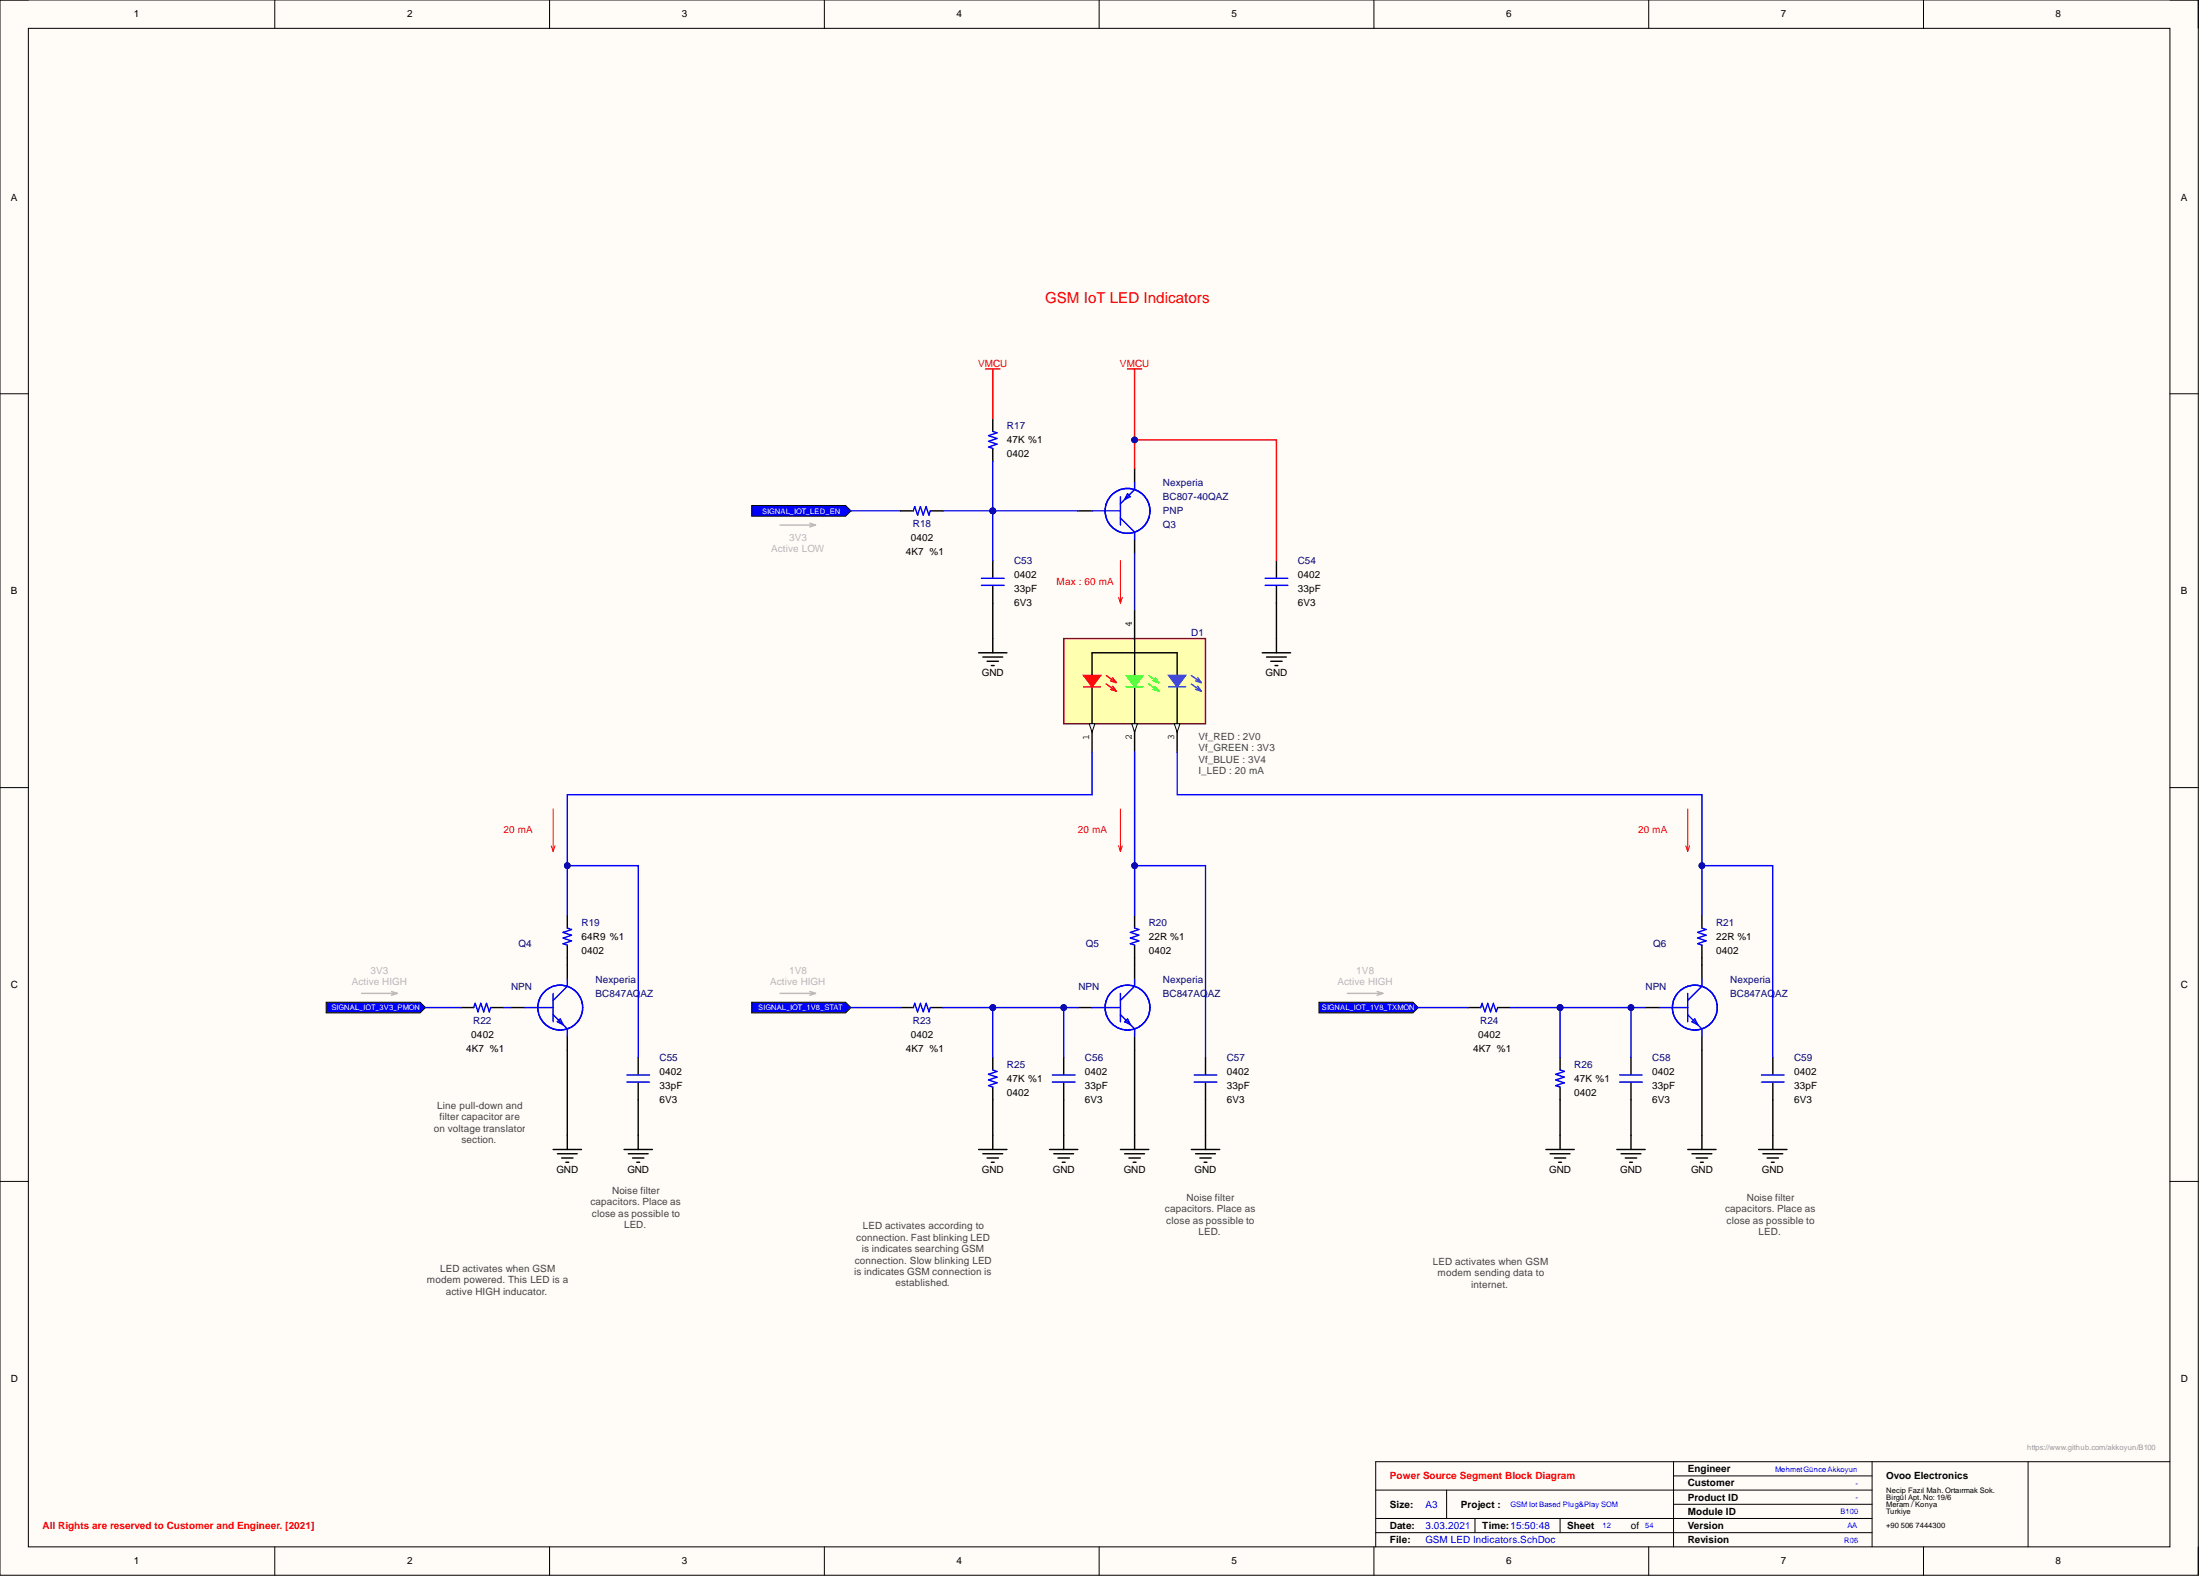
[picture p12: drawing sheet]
<svg xmlns="http://www.w3.org/2000/svg" width="393mm" height="282mm" viewBox="0 0 393 282" stroke-linecap="round" stroke-linejoin="round" font-family="sans-serif">
<path d="M0 0h393v281.6h-393z" fill-rule="evenodd" fill="#fffcf8"/>
<path d="M0 0h393v281.6h-393z" fill="none" stroke="#000" stroke-width=".18"/>
<path d="M5.1 5.1h382.9v271.4h-382.9z" fill-rule="evenodd" fill="#fffcf8"/>
<g fill="none" stroke="#000" stroke-width=".18">
<path d="M0 0h5.1M49.1 0v5.1M98.3 0v5.1M147.4 0v5.1M196.5 0v5.1M245.7 0v5.1M294.8 0v5.1M343.9 0v5.1M388 0h5v5.1M5.1 5.1h382.9v271.4h-382.9zM0 70.4h5.1M388 70.4h5"/>
<path d="M0 140.8h5.1M388 140.8h5M0 211.2h5.1M388 211.2h5M49.1 276.5v5.1M98.3 276.5v5.1M147.4 276.5v5.1M196.5 276.5v5.1M245.7 276.5v5.1M246 266.3h88.7M246 271.4h88.7M246 273.9h88.7"/>
<path d="M258.6 266.3v5.1M263.7 271.4v2.5M278.9 271.4v2.5M294.8 276.5v5.1M299.2 263.8h35.5M299.2 268.9h35.5M299.2 261.3v15.2M334.7 261.3v15.2M343.9 276.5v5.1M362.6 261.3v15.2M388 261.3h-142v15.2M393 276.5v5.1"/>
</g>
<path d="M58.3 179.1h16.8l1 1-1 .9h-16.8z" fill-rule="evenodd" fill="#00f"/>
<path d="M58.3 179.1h16.8l1 1-1 .9h-16.8z" fill="none" stroke="#000" stroke-width=".18"/>
<path d="M64.7 177.6h6.3M70 177.2l1 .4M71 177.6l-1 .3M139.5 177.6h6.3M144.8 177.2l1 .4M145.8 177.6l-1 .3" fill="none" stroke="#b7b7b7" stroke-width=".25"/>
<path d="M134.4 179.1h16.8l.9 1-.9 .9h-16.8z" fill-rule="evenodd" fill="#00f"/>
<path d="M134.4 179.1h16.8l.9 1-.9 .9h-16.8z" fill="none" stroke="#000" stroke-width=".18"/>
<path d="M240.9 177.6h6.3M246.2 177.2l1 .4M247.2 177.6l-1 .3" fill="none" stroke="#b7b7b7" stroke-width=".25"/>
<path d="M235.8 179.1h16.8l1 1-1 .9h-16.8z" fill-rule="evenodd" fill="#00f"/>
<path d="M235.8 179.1h16.8l1 1-1 .9h-16.8z" fill="none" stroke="#000" stroke-width=".18"/>
<g fill="none" stroke="#000" stroke-width=".25">
<path d="M101.4 172.5v2.5M202.9 172.5v2.5M304.3 172.5v2.5M91.3 180.1h2.5M101.4 185.2v2.5M177.5 189v2.3M177.5 194.3v2.3M190.2 189v3M190.2 193.5v3.1M192.7 180.1h2.6M202.9 185.2v2.5M278.9 189v2.3"/>
<path d="M278.9 194.3v2.3M291.6 189v3M291.6 193.5v3.1M294.1 180.1h2.6M304.3 185.2v2.5M98.9 205.5h5.1M99.7 206.2h3.5M100.4 207h2M101.2 207.7h.5M101.4 202.9v2.6M175 205.5h5M175.7 206.2h3.6"/>
<path d="M176.5 207h2M177.2 207.7h.6M177.5 202.9v2.6M187.6 205.5h5.1M188.4 206.2h3.6M189.2 207h2M189.9 207.7h.5M190.2 202.9v2.6M200.3 205.5h5.1M201.1 206.2h3.5M201.8 207h2.1M202.6 207.7h.5"/>
<path d="M202.9 202.9v2.6M276.4 205.5h5.1M277.2 206.2h3.5M277.9 207h2M278.7 207.7h.5M278.9 202.9v2.6M289.1 205.5h5M289.8 206.2h3.6M290.6 207h2M291.4 207.7h.5M291.6 202.9v2.6M301.8 205.5h5"/>
<path d="M302.5 206.2h3.6M303.3 207h2M304 207.7h.5M304.3 202.9v2.6"/>
</g>
<g fill="none" stroke="#00f" stroke-width=".25">
<path d="M98.9 177.6v5M101.4 175v1.3l-2.5 2.5M200.3 177.6v5M202.9 175v1.3l-2.6 2.5M301.8 177.6v5M304.3 175v1.3l-2.5 2.5M93.8 180.1h5.1M98.9 181.4l2.5 2.5v1.3M100.2 182.1l.5 1-1-.5zM177.5 191.3l.8 .2-1.6 .5 1.6 .5-1.6 .5 1.6 .5-1.6 .5 .8 .3M188.2 193.4h4M188.2 192.1h4"/>
<path d="M195.3 180.1h5M200.3 181.4l2.6 2.5v1.3M201.6 182.1l.5 1-1-.5zM278.9 191.3l.8 .2-1.5 .5 1.5 .5-1.5 .5 1.5 .5-1.5 .5 .7 .3M289.6 193.4h4M289.6 192.1h4M296.7 180.1h5.1M301.8 181.4l2.5 2.5v1.3M303 182.1l.5 1-1-.5z"/>
<circle cx="100.2" cy="180.1" r="4"/>
<circle cx="201.6" cy="180.1" r="4"/>
<circle cx="303" cy="180.1" r="4"/>
</g>
<path d="M190.2 114.1h25.3v15.3h-25.3z" fill-rule="evenodd" fill="#ffffb0"/>
<path d="M190.2 114.1h25.3v15.3h-25.3z" fill="none" stroke="#800000" stroke-width=".25"/>
<path d="M202.9 114.1v20.3M195.3 129.4v-12.7h15.2v12.7" fill="none" stroke="#000" stroke-width=".25"/>
<path d="M202.4 129.4h1l-.5 1.5z" fill="#f8fcff"/>
<path d="M202.4 129.4h1l-.5 1.5z" fill="none" stroke="#000" stroke-width=".18"/>
<path d="M202.9 109.1v5" fill="none" stroke="#000" stroke-width=".25"/>
<path d="M201.3 122.8h3.1" fill="none" stroke="#0f0" stroke-width=".25"/>
<path d="M201.3 120.7h3.1l-1.5 2.1z" fill="#0f0"/>
<path d="M201.3 120.7h3.1l-1.5 2.1zM205.4 120.7l1.8 1.3M205.4 122.3l1.8 1.2M206.2 121.7l1 .3M206.2 123.2l1 .3M206.5 121.1l.7 .9M206.5 122.7l.7 .8" fill="none" stroke="#0f0" stroke-width=".25"/>
<path d="M195.3 129.4v5" fill="none" stroke="#000" stroke-width=".25"/>
<path d="M194.7 129.4h1.1l-.5 1.5z" fill="#f8fcff"/>
<path d="M194.7 129.4h1.1l-.5 1.5z" fill="none" stroke="#000" stroke-width=".18"/>
<path d="M193.7 122.8h3.1" fill="none" stroke="#f00" stroke-width=".25"/>
<path d="M193.7 120.7h3.1l-1.5 2.1z" fill="#f00"/>
<path d="M193.7 120.7h3.1l-1.5 2.1zM197.8 120.7l1.8 1.3M197.8 122.3l1.8 1.2M198.5 121.7l1.1 .3M198.5 123.2l1.1 .3M198.9 121.1l.7 .9M198.9 122.7l.7 .8" fill="none" stroke="#f00" stroke-width=".25"/>
<path d="M210.5 129.4v5" fill="none" stroke="#000" stroke-width=".25"/>
<path d="M210 129.4h1l-.5 1.5z" fill="#f8fcff"/>
<path d="M210 129.4h1l-.5 1.5z" fill="none" stroke="#000" stroke-width=".18"/>
<path d="M208.9 122.8h3.1" fill="none" stroke="#15c" stroke-width=".25"/>
<path d="M208.9 120.7h3.1l-1.5 2.1z" fill="#15c"/>
<path d="M208.9 120.7h3.1l-1.5 2.1zM213 120.7l1.8 1.3M213 122.3l1.8 1.2M213.8 121.7l1 .3M213.8 123.2l1 .3M214.2 121.1l.6 .9M214.2 122.7l.6 .8" fill="none" stroke="#15c" stroke-width=".25"/>
<path d="M201.6 65.9h2.5M202.9 65.9v2.6" fill="none" stroke="#f00" stroke-width=".25"/>
<g fill="none" stroke="#000" stroke-width=".25">
<path d="M114.1 189v3M114.1 193.5v3.1M215.5 189v3M215.5 193.5v3.1M317 189v3M317 193.5v3.1M111.6 205.5h5M112.3 206.2h3.6M113.1 207h2M113.9 207.7h.5M114.1 202.9v2.6M213 205.5h5.1"/>
<path d="M213.8 206.2h3.5M214.5 207h2.1M215.3 207.7h.5M215.5 202.9v2.6M314.4 205.5h5.1M315.2 206.2h3.5M316 207h2M316.7 207.7h.5M317 202.9v2.6"/>
</g>
<path d="M112.1 193.4h4M112.1 192.1h4M213.5 193.4h4.1M213.5 192.1h4.1M314.9 193.4h4.1M314.9 192.1h4.1" fill="none" stroke="#00f" stroke-width=".25"/>
<path d="M139.5 93.8h6.3M144.8 93.5l1 .3M145.8 93.8l-1 .4" fill="none" stroke="#b7b7b7" stroke-width=".25"/>
<path d="M134.4 90.4h16.8l.9 .9-.9 1h-16.8z" fill-rule="evenodd" fill="#00f"/>
<path d="M134.4 90.4h16.8l.9 .9-.9 1h-16.8z" fill="none" stroke="#000" stroke-width=".18"/>
<g fill="none" stroke="#000" stroke-width=".25">
<path d="M177.5 74.8v2.3M177.5 80.1v2.3M192.7 91.3h2.6M202.9 83.7v2.5M202.9 96.4v2.5M175 116.7h5M175.7 117.4h3.6M176.5 118.2h2M177.2 119h.6M177.5 100.2v3M177.5 104.8v3M177.5 114.1v2.6"/>
<path d="M225.7 116.7h5.1M226.4 117.4h3.6M227.2 118.2h2M228 119h.5M228.2 100.2v3M228.2 104.8v3M228.2 114.1v2.6M101.4 163.6v2.3M101.4 168.9v2.3M202.9 163.6v2.3M202.9 168.9v2.3M304.3 163.6v2.3"/>
<path d="M304.3 168.9v3.6M82.4 180.1h2.3M87.7 180.1h2.3M161 180.1h2.3M166.3 180.1h2.3M262.5 180.1h2.2M267.8 180.1h2.3"/>
</g>
<g fill="none" stroke="#00f" stroke-width=".25">
<path d="M177.5 77.1l.8 .3-1.6 .5 1.6 .5-1.6 .5 1.6 .5-1.6 .5 .8 .2M195.3 91.3h5M200.3 88.8v5M200.3 92.6l2.6 2.5v1.3M201.6 88.3l.5 .5-1 .5zM202.9 86.2v1.3l-2.6 2.5M175.5 104.6h4M175.5 103.4h4M226.2 104.6h4M226.2 103.4h4M101.4 154.7h12.7v34.3M101.4 165.9l.8 .2-1.5 .5 1.5 .6-1.5 .5 1.5 .5-1.5 .5 .7 .2"/>
<path d="M202.9 165.9l.7 .2-1.5 .5 1.5 .6-1.5 .5 1.5 .5-1.5 .5 .8 .2M304.3 165.9l.8 .2-1.6 .5 1.6 .6-1.6 .5 1.6 .5-1.6 .5 .8 .2M76.1 180.1h6.3M84.7 180.1l.2-.8 .6 1.6 .5-1.6 .5 1.6 .5-1.6 .5 1.6 .2-.8M90 180.1h1.3M163.3 180.1l.3-.8 .5 1.6 .5-1.6 .5 1.6 .5-1.6 .5 1.6 .2-.8M264.7 180.1l.3-.8 .5 1.6 .5-1.6 .5 1.6 .5-1.6 .5 1.6 .3-.8"/>
<circle cx="201.6" cy="91.3" r="4"/>
</g>
<path d="M200 106.8l.3 1M200.3 100.2v7.6M200.7 106.8l-.4 1M98.6 151.2l.3 1M98.9 144.6v7.6M99.2 151.2l-.3 1M200 151.2l.3 1M200.3 144.6v7.6M200.7 151.2l-.4 1M301.4 151.2l.4 1M301.8 144.6v7.6M302.1 151.2l-.3 1" fill="none" stroke="#f00" stroke-width=".18"/>
<path d="M176.2 65.9h2.6M177.5 65.9v2.6" fill="none" stroke="#f00" stroke-width=".25"/>
<circle cx="101.4" cy="154.7" r=".51" fill="#000080"/>
<circle cx="101.4" cy="154.7" r=".51" fill="none" stroke="#000080" stroke-width=".18"/>
<path d="M195.3 134.4v7.6h-93.9v21.6" fill="none" stroke="#00f" stroke-width=".25"/>
<circle cx="101.4" cy="154.7" r=".51" fill="#000080"/>
<circle cx="101.4" cy="154.7" r=".51" fill="none" stroke="#000080" stroke-width=".18"/>
<path d="M152.1 180.1h8.9M168.6 180.1h8.9" fill="none" stroke="#00f" stroke-width=".25"/>
<circle cx="177.5" cy="180.1" r=".51" fill="#000080"/>
<circle cx="177.5" cy="180.1" r=".51" fill="none" stroke="#000080" stroke-width=".18"/>
<path d="M177.5 180.1h15.2" fill="none" stroke="#00f" stroke-width=".25"/>
<circle cx="177.5" cy="180.1" r=".51" fill="#000080"/>
<circle cx="177.5" cy="180.1" r=".51" fill="none" stroke="#000080" stroke-width=".18"/>
<circle cx="190.2" cy="180.1" r=".51" fill="#000080"/>
<circle cx="190.2" cy="180.1" r=".51" fill="none" stroke="#000080" stroke-width=".18"/>
<path d="M202.9 154.7h12.6v34.3" fill="none" stroke="#00f" stroke-width=".25"/>
<circle cx="202.9" cy="154.7" r=".51" fill="#000080"/>
<circle cx="202.9" cy="154.7" r=".51" fill="none" stroke="#000080" stroke-width=".18"/>
<path d="M202.9 78.6h25.3v21.6" fill="none" stroke="#f00" stroke-width=".25"/>
<circle cx="202.9" cy="78.6" r=".51" fill="#000080"/>
<circle cx="202.9" cy="78.6" r=".51" fill="none" stroke="#000080" stroke-width=".18"/>
<path d="M210.5 134.4v7.6h93.8v21.6" fill="none" stroke="#00f" stroke-width=".25"/>
<circle cx="304.3" cy="154.7" r=".51" fill="#000080"/>
<circle cx="304.3" cy="154.7" r=".51" fill="none" stroke="#000080" stroke-width=".18"/>
<path d="M253.6 180.1h8.9M270.1 180.1h8.8" fill="none" stroke="#00f" stroke-width=".25"/>
<circle cx="278.9" cy="180.1" r=".51" fill="#000080"/>
<circle cx="278.9" cy="180.1" r=".51" fill="none" stroke="#000080" stroke-width=".18"/>
<path d="M278.9 180.1h15.2" fill="none" stroke="#00f" stroke-width=".25"/>
<circle cx="278.9" cy="180.1" r=".51" fill="#000080"/>
<circle cx="278.9" cy="180.1" r=".51" fill="none" stroke="#000080" stroke-width=".18"/>
<circle cx="291.6" cy="180.1" r=".51" fill="#000080"/>
<circle cx="291.6" cy="180.1" r=".51" fill="none" stroke="#000080" stroke-width=".18"/>
<path d="M304.3 154.7h12.7v34.3" fill="none" stroke="#00f" stroke-width=".25"/>
<circle cx="304.3" cy="154.7" r=".51" fill="#000080"/>
<circle cx="304.3" cy="154.7" r=".51" fill="none" stroke="#000080" stroke-width=".18"/>
<path d="M101.4 171.2v1.3M101.4 187.7v15.2M114.1 196.6v6.3M177.5 196.6v6.3" fill="none" stroke="#000" stroke-width=".25"/>
<path d="M177.5 180.1v8.9" fill="none" stroke="#00f" stroke-width=".25"/>
<circle cx="177.5" cy="180.1" r=".51" fill="#000080"/>
<circle cx="177.5" cy="180.1" r=".51" fill="none" stroke="#000080" stroke-width=".18"/>
<path d="M177.5 107.8v6.3" fill="none" stroke="#000" stroke-width=".25"/>
<path d="M177.5 91.3v8.9" fill="none" stroke="#00f" stroke-width=".25"/>
<circle cx="177.5" cy="91.3" r=".51" fill="#000080"/>
<circle cx="177.5" cy="91.3" r=".51" fill="none" stroke="#000080" stroke-width=".18"/>
<path d="M177.5 82.4v8.9" fill="none" stroke="#00f" stroke-width=".25"/>
<circle cx="177.5" cy="91.3" r=".51" fill="#000080"/>
<circle cx="177.5" cy="91.3" r=".51" fill="none" stroke="#000080" stroke-width=".18"/>
<path d="M177.5 68.5v6.3" fill="none" stroke="#f00" stroke-width=".25"/>
<path d="M190.2 196.6v6.3" fill="none" stroke="#000" stroke-width=".25"/>
<path d="M190.2 180.1v8.9" fill="none" stroke="#00f" stroke-width=".25"/>
<circle cx="190.2" cy="180.1" r=".51" fill="#000080"/>
<circle cx="190.2" cy="180.1" r=".51" fill="none" stroke="#000080" stroke-width=".18"/>
<path d="M202.9 171.2v1.3M202.9 187.7v15.2" fill="none" stroke="#000" stroke-width=".25"/>
<path d="M202.9 134.4v29.2" fill="none" stroke="#00f" stroke-width=".25"/>
<circle cx="202.9" cy="154.7" r=".51" fill="#000080"/>
<circle cx="202.9" cy="154.7" r=".51" fill="none" stroke="#000080" stroke-width=".18"/>
<path d="M202.9 98.9v10.2" fill="none" stroke="#000080" stroke-width=".25"/>
<path d="M202.9 68.5v15.2" fill="none" stroke="#f00" stroke-width=".25"/>
<circle cx="202.9" cy="78.6" r=".51" fill="#000080"/>
<circle cx="202.9" cy="78.6" r=".51" fill="none" stroke="#000080" stroke-width=".18"/>
<path d="M228.2 107.8v6.3M215.5 196.6v6.3M278.9 196.6v6.3" fill="none" stroke="#000" stroke-width=".25"/>
<path d="M278.9 180.1v8.9" fill="none" stroke="#00f" stroke-width=".25"/>
<circle cx="278.9" cy="180.1" r=".51" fill="#000080"/>
<circle cx="278.9" cy="180.1" r=".51" fill="none" stroke="#000080" stroke-width=".18"/>
<path d="M291.6 196.6v6.3" fill="none" stroke="#000" stroke-width=".25"/>
<path d="M291.6 180.1v8.9" fill="none" stroke="#00f" stroke-width=".25"/>
<circle cx="291.6" cy="180.1" r=".51" fill="#000080"/>
<circle cx="291.6" cy="180.1" r=".51" fill="none" stroke="#000080" stroke-width=".18"/>
<path d="M304.3 187.7v15.2M317 196.6v6.3" fill="none" stroke="#000" stroke-width=".25"/>
<path d="M152.1 91.3h8.9M168.6 91.3h8.9" fill="none" stroke="#00f" stroke-width=".25"/>
<circle cx="177.5" cy="91.3" r=".51" fill="#000080"/>
<circle cx="177.5" cy="91.3" r=".51" fill="none" stroke="#000080" stroke-width=".18"/>
<path d="M177.5 91.3h15.2" fill="none" stroke="#00f" stroke-width=".25"/>
<circle cx="177.5" cy="91.3" r=".51" fill="#000080"/>
<circle cx="177.5" cy="91.3" r=".51" fill="none" stroke="#000080" stroke-width=".18"/>
<path d="M161 91.3h2.3M166.3 91.3h2.3" fill="none" stroke="#000" stroke-width=".25"/>
<path d="M163.3 91.3l.3-.8 .5 1.6 .5-1.6 .5 1.6 .5-1.6 .5 1.6 .2-.8" fill="none" stroke="#00f" stroke-width=".25"/>
<text font-size="2.7" fill="#f00" x="186.9" y="54.2">GSM IoT LED Indicators</text>
<g font-size="1.8">
<text x="23.9" y="3.1">1</text>
<text x="72.8" y="3.1">2</text>
<text x="121.9" y="3.1">3</text>
<text x="171" y="3.1">4</text>
<text x="220.2" y="3.1">5</text>
<text x="269.3" y="3.1">6</text>
<text x="318.4" y="3.1">7</text>
<text x="367.5" y="3.1">8</text>
<text x="1.9" y="35.8">A</text>
<text x="389.9" y="35.8">A</text>
<text x="180" y="79.2">47K %1</text>
<text x="180" y="81.8">0402</text>
<text x="161.9" y="99.3">4K7 %1</text>
<text x="162.9" y="96.7">0402</text>
<text x="1.9" y="106.2">B</text>
<text x="181.3" y="103.3">0402</text>
<text x="181.3" y="105.9">33pF</text>
<text x="232" y="103.3">0402</text>
<text x="232" y="105.9">33pF</text>
<text x="389.9" y="106.2">B</text>
<text x="181.3" y="108.4">6V3</text>
<text x="202.4" y="112.1" transform="rotate(-90 202.4 112.1)">4</text>
<text x="232" y="108.4">6V3</text>
<text x="175.6" y="120.8">GND</text>
<text x="226.3" y="120.8">GND</text>
<text x="194.7" y="132.2" transform="rotate(-90 194.7 132.2)">1</text>
<text x="202.4" y="132.2" transform="rotate(-90 202.4 132.2)">2</text>
<text x="210" y="132.3" transform="rotate(-90 210 132.3)">3</text>
<text x="104" y="170.5">0402</text>
<text x="104" y="168">64R9 %1</text>
<text x="205.4" y="170.5">0402</text>
<text x="205.4" y="168">22R %1</text>
<text x="306.8" y="170.5">0402</text>
<text x="306.8" y="168">22R %1</text>
<text x="1.9" y="176.6">C</text>
<text x="389.9" y="176.6">C</text>
<text x="84.3" y="185.5">0402</text>
<text x="162.9" y="185.5">0402</text>
<text x="264.3" y="185.5">0402</text>
<text x="83.3" y="188">4K7 %1</text>
<text x="161.9" y="188">4K7 %1</text>
<text x="263.4" y="188">4K7 %1</text>
<text x="117.9" y="192.1">0402</text>
<text x="117.9" y="194.6">33pF</text>
<text x="117.9" y="197.2">6V3</text>
<text x="180" y="193.4">47K %1</text>
<text x="180" y="195.9">0402</text>
<text x="194" y="192.1">0402</text>
<text x="194" y="194.6">33pF</text>
<text x="194" y="197.2">6V3</text>
<text x="219.3" y="192.1">0402</text>
<text x="219.3" y="194.6">33pF</text>
<text x="219.3" y="197.2">6V3</text>
<text x="281.5" y="193.4">47K %1</text>
<text x="281.5" y="195.9">0402</text>
<text x="295.4" y="192.1">0402</text>
<text x="295.4" y="194.6">33pF</text>
<text x="295.4" y="197.2">6V3</text>
<text x="320.8" y="192.1">0402</text>
<text x="320.8" y="194.6">33pF</text>
<text x="320.8" y="197.2">6V3</text>
<text x="99.5" y="209.6">GND</text>
<text x="112.2" y="209.6">GND</text>
<text x="175.6" y="209.6">GND</text>
<text x="188.2" y="209.6">GND</text>
<text x="200.9" y="209.6">GND</text>
<text x="213.6" y="209.6">GND</text>
<text x="277" y="209.6">GND</text>
<text x="289.7" y="209.6">GND</text>
<text x="302.3" y="209.6">GND</text>
<text x="315" y="209.6">GND</text>
<text x="1.9" y="247">D</text>
<text x="389.9" y="247">D</text>
<text x="301.8" y="263.1">Engineer</text>
<text x="248.5" y="269.5">Size:</text>
<text x="261.2" y="269.5">Project :</text>
<text x="301.8" y="265.7">Customer</text>
<text x="301.8" y="268.2">Product ID</text>
<text x="337.3" y="264.4">Ovoo Electronics</text>
<text x="248.5" y="273.3">Date:</text>
<text x="248.5" y="275.8">File:</text>
<text x="265" y="273.3">Time:15:50:48</text>
<text x="280.2" y="273.3">Sheet</text>
<text x="291.6" y="273.3">of</text>
<text x="301.8" y="270.7">Module ID</text>
<text x="301.8" y="273.3">Version</text>
<text x="301.8" y="275.8">Revision</text>
<text x="23.9" y="279.6">1</text>
<text x="72.8" y="279.6">2</text>
<text x="121.9" y="279.6">3</text>
<text x="171" y="279.6">4</text>
<text x="220.2" y="279.6">5</text>
<text x="269.3" y="279.6">6</text>
<text x="318.4" y="279.6">7</text>
<text x="367.5" y="279.6">8</text>
</g>
<g font-size="1.8" fill="#f00">
<text x="174.9" y="65.5">VMCU</text>
<text x="200.2" y="65.5">VMCU</text>
<text x="188.9" y="104.6">Max : 60 mA</text>
<text x="90" y="149">20 mA</text>
<text x="192.7" y="149">20 mA</text>
<text x="292.9" y="149">20 mA</text>
<text x="248.5" y="264.4">Power Source Segment Block Diagram</text>
<text x="7.6" y="273.3">All Rights are reserved to Customer and Engineer. [2021]</text>
</g>
<g font-size="1.8" fill="#000080">
<text x="180" y="76.7">R17</text>
<text x="207.9" y="86.8">Nexperia</text>
<text x="207.9" y="89.4">BC807-40QAZ</text>
<text x="163.2" y="94.2">R18</text>
<text x="207.9" y="91.9">PNP</text>
<text x="207.9" y="94.4">Q3</text>
<text x="181.3" y="100.8">C53</text>
<text x="232" y="100.8">C54</text>
<text x="213" y="113.7">D1</text>
<text x="104" y="165.5">R19</text>
<text x="205.4" y="165.5">R20</text>
<text x="306.8" y="165.5">R21</text>
<text x="92.7" y="169.3">Q4</text>
<text x="194.2" y="169.3">Q5</text>
<text x="295.6" y="169.3">Q6</text>
<text x="91.4" y="176.9">NPN</text>
<text x="106.5" y="175.6">Nexperia</text>
<text x="106.5" y="178.1">BC847AQ</text>
<text x="114.5" y="178.1">AZ</text>
<text x="192.8" y="176.9">NPN</text>
<text x="207.9" y="175.6">Nexperia</text>
<text x="207.9" y="178.1">BC847AQ</text>
<text x="216" y="178.1">AZ</text>
<text x="294.2" y="176.9">NPN</text>
<text x="309.4" y="175.6">Nexperia</text>
<text x="309.4" y="178.1">BC847AQ</text>
<text x="317.4" y="178.1">AZ</text>
<text x="84.6" y="183">R22</text>
<text x="163.2" y="183">R23</text>
<text x="264.6" y="183">R24</text>
<text x="117.9" y="189.6">C55</text>
<text x="180" y="190.8">R25</text>
<text x="194" y="189.6">C56</text>
<text x="219.3" y="189.6">C57</text>
<text x="281.5" y="190.8">R26</text>
<text x="295.4" y="189.6">C58</text>
<text x="320.8" y="189.6">C59</text>
</g>
<g font-size="1.8" fill="#b7b7b7">
<text x="137.9" y="98.8">Active LOW</text>
<text x="141.1" y="96.7">3V3</text>
<text x="62.9" y="176.1">Active HIGH</text>
<text x="66.3" y="174.1">3V3</text>
<text x="137.7" y="176.1">Active HIGH</text>
<text x="141.1" y="174.1">1V8</text>
<text x="239.1" y="176.1">Active HIGH</text>
<text x="242.5" y="174.1">1V8</text>
</g>
<g font-size="1.8" fill="#434343">
<text x="214.3" y="132.2">Vf_RED : 2V0</text>
<text x="214.3" y="134.3">Vf_GREEN : 3V3</text>
<text x="214.3" y="136.3">Vf_BLUE : 3V4</text>
<text x="214.3" y="138.3">I_LED : 20 mA</text>
<text x="77.6" y="202.2">on voltage translator</text>
<text x="78.2" y="198.2">Line pull-down and</text>
<text x="78.6" y="200.2">filter capacitor are</text>
<text x="82.5" y="204.3">section.</text>
<text x="105.6" y="215.4">capacitors. Place as</text>
<text x="109.5" y="213.4">Noise filter</text>
<text x="212.2" y="214.7">Noise filter</text>
<text x="312.3" y="214.7">Noise filter</text>
<text x="105.8" y="217.5">close as possible to</text>
<text x="111.6" y="219.5">LED.</text>
<text x="153.1" y="221.8">connection. Fast blinking LED</text>
<text x="154.3" y="219.7">LED activates according to</text>
<text x="208.3" y="216.7">capacitors. Place as</text>
<text x="208.5" y="218.7">close as possible to</text>
<text x="214.3" y="220.8">LED.</text>
<text x="308.4" y="216.7">capacitors. Place as</text>
<text x="308.7" y="218.7">close as possible to</text>
<text x="314.4" y="220.8">LED.</text>
<text x="78.7" y="227.4">LED activates when GSM</text>
<text x="152.7" y="227.9">is indicates GSM connection is</text>
<text x="152.8" y="225.8">connection. Slow blinking LED</text>
<text x="154.1" y="223.8">is indicates searching GSM</text>
<text x="256.2" y="226.1">LED activates when GSM</text>
<text x="76.3" y="229.4">modem powered. This LED is a</text>
<text x="79.7" y="231.4">active HIGH inducator.</text>
<text x="160.1" y="229.9">established.</text>
<text x="257" y="228.1">modem sending data to</text>
<text x="263" y="230.1">internet.</text>
</g>
<g font-size="1.8" fill="#00f">
<text x="254.8" y="269.5">A3</text>
<text x="254.8" y="273.3">3.03.2021</text>
<text x="254.8" y="275.8">GSM LED Indicators.SchDoc</text>
</g>
<g font-size="1.4" fill="#fff">
<text x="136.3" y="91.8">SIGNAL_IOT_LED_EN</text>
<text x="59.3" y="180.6">SIGNAL_IOT_3V3_PMON</text>
<text x="135.6" y="180.6">SIGNAL_IOT_1V8_STAT</text>
<text x="236.3" y="180.6">SIGNAL_IOT_1V8_TXMON</text>
</g>
<g font-size="1.4" fill="#00f">
<text x="317.4" y="263">MehmetGünce Akkoyun</text>
<text x="270.1" y="269.4">GSM Iot Based Plug&amp;Play SOM</text>
<text x="331.8" y="265.6">-</text>
<text x="331.8" y="268.1">-</text>
<text x="286.5" y="273.2">12</text>
<text x="294.1" y="273.2">54</text>
<text x="329.1" y="270.6">B100</text>
<text x="329.7" y="275.7">R06</text>
<text x="330.3" y="273.2">AA</text>
</g>
<text font-size="1.4" fill="#999" x="362.4" y="259.2">https://www.github.com/akkoyun/B100</text>
<g font-size="1.4">
<text x="337.3" y="266.8">Necip Fazıl Mah. Ortaırmak Sok.</text>
<text x="337.3" y="268.1">Birgül Apt. No: 19/6</text>
<text x="337.3" y="269.4">Meram / Konya</text>
<text x="337.3" y="270.6">Turkiye</text>
<text x="337.3" y="273.2">+90 506 7444300</text>
</g>
</svg>
